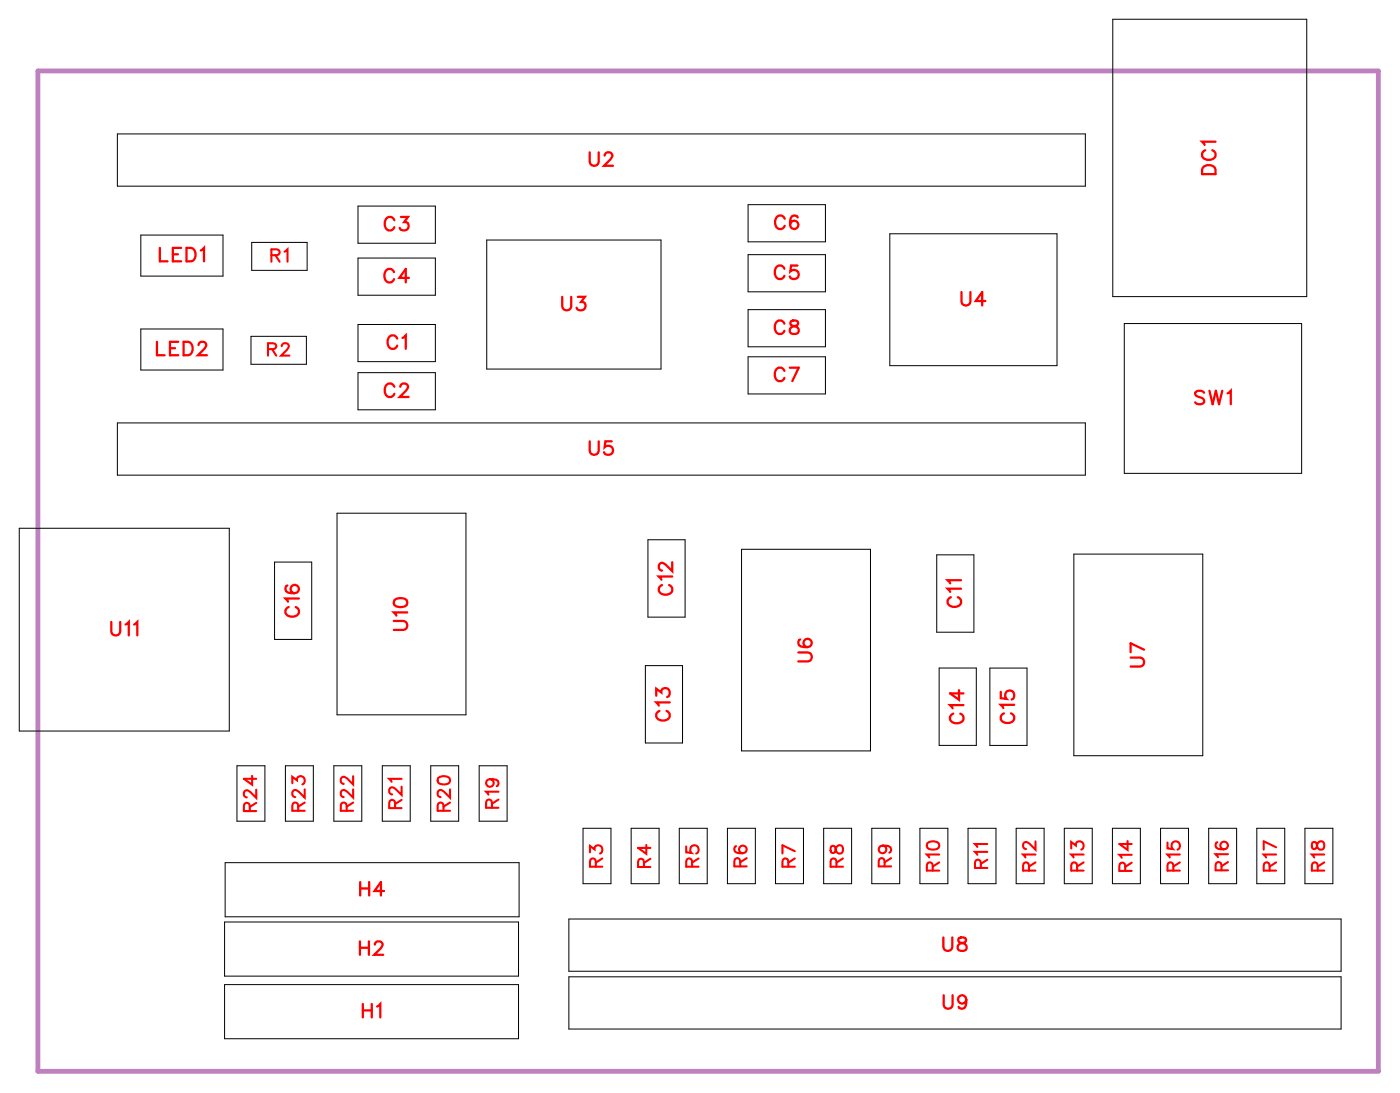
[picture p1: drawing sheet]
<svg xmlns="http://www.w3.org/2000/svg" width="74mm" height="58mm" viewBox="0 0 74 58" stroke-linecap="round" stroke-linejoin="round" font-family="sans-serif">
<path d="M2 3.7h70.7v52.8h-70.7z" fill="none" stroke="#bf80bf" stroke-width=".25"/>
<g fill="none" stroke="#000" stroke-width=".05">
<path d="M6.2 7.1h51v2.7h-51zM7.4 12.4h4.4v2.2h-4.4zM7.4 17.3h4.4v2.2h-4.4zM13.2 17.7h3v1.5h-3zM13.3 12.8h2.9v1.5h-2.9zM18.9 10.9h4.1v1.9h-4.1zM18.9 13.6h4.1v2h-4.1zM18.9 17.1h4.1v2h-4.1zM18.9 19.7h4.1v1.9h-4.1zM25.7 12.7h9.2v6.8h-9.2zM39.5 10.8h4v2h-4zM39.5 13.4h4v2h-4z"/>
<path d="M39.5 16.3h4v2h-4zM39.5 18.8h4v2h-4zM46.9 12.3h8.8v7h-8.8zM58.7 1h10.2v14.6h-10.2zM59.3 17.1h9.4v7.9h-9.4zM1 27.9h11.1v10.7h-11.1zM6.2 22.3h51v2.8h-51zM14.5 29.6h1.9v4.1h-1.9zM17.8 27.1h6.8v10.6h-6.8zM34 35.1h2v4.1h-2zM34.2 28.5h1.9v4h-1.9zM39.1 29h6.8v10.6h-6.8z"/>
<path d="M49.4 29.3h2v4h-2zM49.5 35.2h2v4.1h-2zM52.2 35.2h2v4.1h-2zM56.6 29.2h6.8v10.7h-6.8zM11.8 48.6h15.5v2.9h-15.5zM11.8 51.9h15.5v2.9h-15.5zM11.9 45.5h15.5v2.8h-15.5zM12.5 40.4h1.5v2.9h-1.5zM15.1 40.4h1.4v2.9h-1.4zM17.6 40.4h1.5v2.9h-1.5zM20.2 40.4h1.4v2.9h-1.4zM22.7 40.4h1.5v2.9h-1.5z"/>
<path d="M25.3 40.4h1.4v2.9h-1.4zM30 48.5h40.7v2.7h-40.7zM30 51.5h40.7v2.8h-40.7zM30.8 43.7h1.4v2.9h-1.4zM33.3 43.7h1.5v2.9h-1.5zM35.8 43.7h1.5v2.9h-1.5zM38.4 43.7h1.4v2.9h-1.4zM40.9 43.7h1.5v2.9h-1.5zM43.4 43.7h1.5v2.9h-1.5zM46 43.7h1.5v2.9h-1.5zM48.5 43.7h1.5v2.9h-1.5zM51.1 43.7h1.4v2.9h-1.4z"/>
<path d="M53.6 43.7h1.5v2.9h-1.5zM56.1 43.7h1.5v2.9h-1.5zM58.7 43.7h1.4v2.9h-1.4zM61.2 43.7h1.5v2.9h-1.5zM63.7 43.7h1.5v2.9h-1.5zM66.3 43.7h1.5v2.9h-1.5zM68.8 43.7h1.5v2.9h-1.5z"/>
</g>
<g fill="none" stroke="#f00" stroke-width=".12">
<path d="M8.3 18v.7h.4M8.4 13.1v.7h.4M9 18.4h.2M9.1 13.4h.3M9.4 18h-.4v.7h.4M9.6 13.1h-.5v.7h.5M9.7 18h.2a.38 .38 0 0 1 .3 .4 .38 .38 0 0 1-.3 .3h-.2zM9.8 13.1h.3a.38 .38 0 0 1 .2 .3 .38 .38 0 0 1-.2 .4h-.3zM10.5 18.2l.1-.2h.1l.2 .2-.1 .2-.4 .3h.5M10.6 13.2l.2-.1v.7M20.8 14.4a.26 .26 0 0 0-.3-.2 .26 .26 0 0 0-.2 .3v.1a.26 .26 0 0 0 .2 .3 .26 .26 0 0 0 .3-.2M20.8 11.6a.26 .26 0 0 0-.3-.2 .26 .26 0 0 0-.2 .3v.2a.26 .26 0 0 0 .2 .3 .26 .26 0 0 0 .3-.2"/>
<path d="M21 17.9a.26 .26 0 0 0-.3-.2 .26 .26 0 0 0-.3 .3v.1a.26 .26 0 0 0 .3 .3 .26 .26 0 0 0 .3-.2M21.1 11.4h.4l-.2 .3a.24 .24 0 0 1 .2 .4 .24 .24 0 0 1-.4-.1M21.2 17.8l.2-.1v.7M21.6 14.7h-.5l.3-.5v.7M29.7 15.7v.5l.2 .2 .2-.1v-.6M30.5 15.7h.3l-.2 .2a.24 .24 0 0 1 .2 .4 .24 .24 0 0 1-.4-.1M31.1 8v.5l.2 .2 .2-.1 .1-.6M31.9 8.2l.1-.2h.2l.1 .2-.1 .2-.3 .3h.4M41.4 14.2a.26 .26 0 0 0-.3-.2 .26 .26 0 0 0-.2 .3v.1a.26 .26 0 0 0 .2 .3 .26 .26 0 0 0 .3-.2M41.4 19.6a.26 .26 0 0 0-.3-.2 .26 .26 0 0 0-.2 .3v.1a.26 .26 0 0 0 .2 .3 .26 .26 0 0 0 .3-.2M41.4 17.1a.26 .26 0 0 0-.3-.2 .26 .26 0 0 0-.2 .3v.1a.26 .26 0 0 0 .2 .3 .26 .26 0 0 0 .3-.2M41.4 11.5a.26 .26 0 0 0-.3-.1 .26 .26 0 0 0-.2 .2v.2a.26 .26 0 0 0 .2 .3 .26 .26 0 0 0 .3-.2"/>
<path d="M41.7 19.4h.4l-.3 .7M41.7 16.9v.2l.3 .1 .1 .2a.24 .24 0 0 1-.2 .2 .24 .24 0 0 1-.2-.2l.4-.3v-.2zM42.1 14h-.4v.3a.25 .25 0 0 1 .4 0 .25 .25 0 0 1-.1 .4 .25 .25 0 0 1-.3-.1M42.1 11.5l-.1-.1a.35 .35 0 0 0-.4 .3 .35 .35 0 0 0 .3 .4 .22 .22 0 0 0 .2-.2 .22 .22 0 0 0-.2-.3 .22 .22 0 0 0-.2 .2M50.7 15.4v.5l.2 .2 .2-.1 .1-.6M52 15.9h-.5l.3-.5v.7M63.5 8.8l.2-.1 .3 .1 .1 .4h-.7zM63.6 7.9a.26 .26 0 0 0-.2 .3 .26 .26 0 0 0 .3 .2h.1a.26 .26 0 0 0 .3-.2 .26 .26 0 0 0-.2-.3M64.1 7.5h-.7l.1 .1M5.9 32.8v.5l.2 .2 .2-.1v-.6M6.6 32.9l.2-.1v.7M7.1 32.9l.1-.1v.7"/>
<path d="M15.2 30.9h-.1a.35 .35 0 0 0 .2 .4 .35 .35 0 0 0 .5-.2 .22 .22 0 0 0-.2-.3 .22 .22 0 0 0-.3 .2 .22 .22 0 0 0 .2 .3M15.2 32a.26 .26 0 0 0-.1 .3 .26 .26 0 0 0 .2 .2h.2a.26 .26 0 0 0 .3-.2 .26 .26 0 0 0-.2-.3M15.8 31.6h-.7l.1 .1M20.8 32.7h.5l.2 .2-.1 .3h-.6M20.8 20.4a.26 .26 0 0 0-.3-.2 .26 .26 0 0 0-.2 .3v.2a.26 .26 0 0 0 .2 .2 .26 .26 0 0 0 .3-.1M20.8 31.6l.3-.1a.3 .3 0 0 1 .4 .3 .38 .38 0 0 1-.4 .2 .38 .38 0 0 1-.3-.3zM21.1 20.4l.1-.2h.2l.1 .2-.1 .2-.3 .3h.5M21.5 32.3h-.7l.1 .2M31.1 23.3v.5l.2 .2 .2-.1 .1-.6M32.3 23.3h-.4v.3a.25 .25 0 0 1 .4 0 .25 .25 0 0 1-.1 .3 .25 .25 0 0 1-.3-.1M34.6 36.7v-.4l.3 .2a.24 .24 0 0 1 .4-.2 .25 .25 0 0 1-.1 .5M34.8 37.5a.26 .26 0 0 0-.2 .3 .26 .26 0 0 0 .3 .2h.2a.26 .26 0 0 0 .2-.2 .26 .26 0 0 0-.1-.3"/>
<path d="M34.9 30.9a.26 .26 0 0 0-.2 .3 .26 .26 0 0 0 .3 .2h.2a.26 .26 0 0 0 .3-.2 .26 .26 0 0 0-.2-.3M35.3 37h-.7l.1 .2M35.5 30.4h-.8l.2 .2M35.5 29.6v.5l-.4-.3-.2-.1-.2 .1v.2l.2 .1M42.1 34.4h.5l.2 .2-.1 .2-.6 .1M42.2 33.7l-.1 .1a.35 .35 0 0 0 .3 .4 .35 .35 0 0 0 .4-.3 .22 .22 0 0 0-.2-.2 .22 .22 0 0 0-.2 .2 .22 .22 0 0 0 .2 .2M50.2 31.5a.26 .26 0 0 0-.2 .3 .26 .26 0 0 0 .3 .2h.1a.26 .26 0 0 0 .3-.2 .26 .26 0 0 0-.2-.3M50.3 37.6a.26 .26 0 0 0-.2 .3 .26 .26 0 0 0 .3 .2h.1a.26 .26 0 0 0 .3-.2 .26 .26 0 0 0-.2-.3M50.6 36.4v.5l-.5-.3h.7M50.7 31h-.7l.1 .2M50.7 30.6h-.7l.1 .2M50.8 37.2h-.7l.1 .2"/>
<path d="M52.8 36.5v.3l.3 .1a.25 .25 0 0 1 0-.4 .25 .25 0 0 1 .4 0 .25 .25 0 0 1-.1 .4M53 37.6a.26 .26 0 0 0-.2 .3 .26 .26 0 0 0 .3 .2h.1a.26 .26 0 0 0 .3-.2 .26 .26 0 0 0-.2-.3M53.5 37.2h-.7l.1 .1M59.6 34.7h.5l.2 .2-.1 .2-.6 .1M60.3 34.3l-.7-.4v.5M63.5 20.7l-.2-.1-.3 .1 .1 .2 .4 .2v.1l-.2 .1-.3-.1M63.8 20.6l.2 .7 .1-.7 .2 .7 .2-.7M64.7 20.7l.2-.1v.7M19 49.6v.8M19 50h.5M19 46.5v.7M19 46.9h.5"/>
<path d="M19.1 52.9v.8M19.1 53.3h.5M19.5 49.6v.8M19.5 46.5v.7M19.6 52.9v.8M19.8 49.8l.1-.2h.1l.2 .2-.1 .2-.4 .4h.5M19.9 53.1l.2-.2v.8M20.3 47h-.5l.3-.5v.7M49.8 49.4v.5l.2 .2 .2-.1v-.6M49.8 52.5v.5l.2 .2 .2-.1v-.6M50.6 49.5v.2l.3 .1 .1 .1a.24 .24 0 0 1-.3 .3 .24 .24 0 0 1-.2-.3l.4-.3v-.1zM51 52.7a.22 .22 0 0 1-.3 .2 .22 .22 0 0 1-.1-.3 .22 .22 0 0 1 .3 0l.1 .1a.34 .34 0 0 1-.3 .5l-.1-.1"/>
</g>
<g fill="none" stroke="#f00" stroke-width=".11">
<path d="M14.1 18.4h.4v-.2l-.4-.1v.7M14.3 13.5l.4-.1v-.2l-.4-.1v.7M14.3 18.4l.3 .4M14.5 13.5l.2 .3M14.9 18.3l.1-.2 .2 .1-.4 .6h.5M15 13.3l.2-.2v.7M13.2 42.8l-.1-.4h-.2v.4h.6M13.3 40.9v.5l-.4-.3h.6M13.5 41.6v.5l-.5-.4-.1 .2 .1 .1M13.5 42.3l-.3 .3M15.4 41.3v-.3l.3 .2a.22 .22 0 0 1 .3-.2 .22 .22 0 0 1-.1 .4M15.7 42.8v-.4h-.2l-.1 .4h.7"/>
<path d="M16.1 41.6v.5l-.6-.4-.1 .2 .2 .1M16.1 42.3l-.4 .2M18.3 42.8v-.4h-.3v.4h.6M18.6 41.6v.5l-.5-.4-.1 .2 .1 .1M18.6 40.9v.5l-.5-.4-.1 .2 .1 .1M18.6 42.3l-.3 .2M20.8 42.6v-.4h-.2l-.1 .4h.7M21.2 41.5v.4l-.5-.4-.2 .3 .2 .1M21.2 41.1h-.7l.2 .1M21.2 42.2l-.4 .2M23.1 41a.32 .32 0 0 1 .4-.1 .32 .32 0 0 1 .2 .4 .32 .32 0 0 1-.4 .1 .32 .32 0 0 1-.2-.4zM23.4 42.8v-.4h-.3v.4h.6"/>
<path d="M23.7 41.6v.5l-.5-.4-.1 .2 .1 .1M23.7 42.3l-.3 .2M25.9 41.1a.2 .2 0 0 1 .1 .3 .2 .2 0 0 1-.3 0 .2 .2 0 0 1 0-.3h.2a.31 .31 0 0 1 .4 .2l-.1 .2M25.9 42.6v-.4h-.2l-.1 .4h.7M26.3 41.8h-.7l.2 .1M26.3 42.2l-.4 .2M31.1 44.9v-.3l.3 .2a.22 .22 0 0 1 .3-.2 .22 .22 0 0 1-.1 .4M31.4 45.7v-.4h-.2l-.1 .4h.7M31.8 45.3l-.4 .2M34 45.7l-.1-.4h-.2v.4h.6M34.1 44.6v.4l-.4-.3h.6M34.3 45.3l-.3 .2"/>
<path d="M36.2 44.6v.3l.3 .1a.23 .23 0 0 1 0-.4 .23 .23 0 0 1 .3 .1 .23 .23 0 0 1-.1 .3M36.5 45.7v-.4h-.2l-.1 .4h.6M36.8 45.3l-.3 .2M38.8 44.6v.1a.32 .32 0 0 0 .2 .3 .32 .32 0 0 0 .4-.2 .2 .2 0 0 0-.2-.2 .2 .2 0 0 0-.2 .2 .2 .2 0 0 0 .2 .2M39 45.7v-.4h-.2l-.1 .4h.7M39.4 45.3l-.4 .2M41.6 45.7l-.1-.4h-.2v.4h.6M41.9 45.3l-.3 .2M41.9 44.9l-.6-.3v.4M43.8 44.6v.3l.2 .1 .2-.4a.22 .22 0 0 1 .3 .2 .22 .22 0 0 1-.3 .2l-.1-.1-.1-.3zM44.1 45.7v-.4h-.2l-.1 .4h.7M44.5 45.3l-.4 .2"/>
<path d="M46.6 44.6a.2 .2 0 0 1 .1 .3 .2 .2 0 0 1-.3 0 .2 .2 0 0 1 0-.3h.2a.31 .31 0 0 1 .4 .2l-.1 .2M46.7 45.7l-.1-.4h-.2l-.1 .4h.7M47 45.3l-.3 .2M48.9 44.5a.32 .32 0 0 1 .4-.2 .32 .32 0 0 1 .2 .4 .32 .32 0 0 1-.4 .1 .32 .32 0 0 1-.2-.3zM49.2 45.9v-.4h-.3v.4h.6M49.5 45.1h-.6l.1 .1M49.5 45.5l-.3 .2M51.7 45.8v-.4h-.2l-.1 .4h.7M52.1 44.9h-.7l.1 .2M52.1 44.5h-.7l.1 .2M52.1 45.3l-.4 .3M54.3 45.9l-.1-.4h-.2v.4h.6"/>
<path d="M54.6 45.1h-.6l.1 .1M54.6 44.4v.4l-.5-.4-.1 .3 .1 .1M54.6 45.5l-.3 .2M56.5 44.7v-.3l.2 .2a.22 .22 0 0 1 .4-.2 .22 .22 0 0 1-.1 .4M56.8 45.9v-.4h-.2l-.1 .4h.7M57.2 45.1h-.7l.1 .1M57.2 45.5l-.4 .2M59.3 45.9v-.3l-.2-.1-.1 .4h.7M59.5 44.4v.4l-.5-.3h.7M59.7 45.1h-.7l.2 .1M59.7 45.5l-.4 .2M61.6 44.4v.3l.3 .1a.23 .23 0 0 1-.1-.4 .23 .23 0 0 1 .4 .1 .23 .23 0 0 1-.1 .3"/>
<path d="M61.9 45.9v-.4h-.3v.4h.6M62.2 45.1h-.6l.1 .1M62.2 45.5l-.3 .2M64.2 44.4h-.1a.32 .32 0 0 0 .3 .4 .32 .32 0 0 0 .4-.2 .2 .2 0 0 0-.2-.2 .2 .2 0 0 0-.2 .2 .2 .2 0 0 0 .1 .2M64.4 45.9v-.4h-.2l-.1 .4h.7M64.8 45h-.7l.1 .2M64.8 45.5l-.4 .2M67 45.9l-.1-.4h-.2v.4h.6M67.3 45.1h-.6l.1 .1M67.3 45.5l-.3 .2M67.3 44.7l-.6-.3v.4M69.2 44.4v.3l.1 .1 .3-.4a.22 .22 0 0 1 .3 .2 .22 .22 0 0 1-.3 .2l-.2-.4z"/>
<path d="M69.5 45.9v-.4h-.2l-.1 .4h.6M69.8 45.1h-.6l.1 .1M69.8 45.5l-.3 .2"/>
</g>
<g font-size="1.2" fill="#fff">
<text x="31" y="9">U2</text>
<text x="64.4" y="9.2" transform="rotate(-90 64.4 9.2)">DC1</text>
<text x="8.4" y="14.1">LED1</text>
<text x="20.2" y="15.2">C4</text>
<text x="20.2" y="12.4">C3</text>
<text x="29.6" y="16.7">U3</text>
<text x="40.8" y="15">C5</text>
<text x="40.8" y="17.9">C8</text>
<text x="40.8" y="12.4">C6</text>
<text x="50.6" y="16.4">U4</text>
<text x="8.2" y="19">LED2</text>
<text x="20.2" y="21.2">C2</text>
<text x="20.4" y="18.7">C1</text>
<text x="40.8" y="20.4">C7</text>
<text x="63" y="21.6">SW1</text>
<text x="31" y="24.3">U5</text>
<text x="5.8" y="33.8">U11</text>
<text x="16.1" y="32.6" transform="rotate(-90 16.1 32.6)">C16</text>
<text x="21.8" y="33.3" transform="rotate(-90 21.8 33.3)">U10</text>
<text x="35.8" y="31.4" transform="rotate(-90 35.8 31.4)">C12</text>
<text x="43.1" y="34.9" transform="rotate(-90 43.1 34.9)">U6</text>
<text x="51" y="32.1" transform="rotate(-90 51 32.1)">C11</text>
<text x="60.6" y="35.2" transform="rotate(-90 60.6 35.2)">U7</text>
<text x="35.6" y="38.1" transform="rotate(-90 35.6 38.1)">C13</text>
<text x="51.1" y="38.2" transform="rotate(-90 51.1 38.2)">C14</text>
<text x="53.8" y="38.2" transform="rotate(-90 53.8 38.2)">C15</text>
<text x="18.9" y="47.5">H4</text>
<text x="18.9" y="50.6">H2</text>
<text x="19.1" y="54">H1</text>
<text x="49.7" y="50.4">U8</text>
<text x="49.7" y="53.5">U9</text>
</g>
<g font-size="1.1" fill="#fff">
<text x="14.3" y="14.1">R1</text>
<text x="14.1" y="19">R2</text>
<text x="13.8" y="42.8" transform="rotate(-90 13.8 42.8)">R24</text>
<text x="16.3" y="42.8" transform="rotate(-90 16.3 42.8)">R23</text>
<text x="18.9" y="42.8" transform="rotate(-90 18.9 42.8)">R22</text>
<text x="21.5" y="42.7" transform="rotate(-90 21.5 42.7)">R21</text>
<text x="24" y="42.8" transform="rotate(-90 24 42.8)">R20</text>
<text x="26.6" y="42.7" transform="rotate(-90 26.6 42.7)">R19</text>
<text x="32" y="45.8" transform="rotate(-90 32 45.8)">R3</text>
<text x="34.6" y="45.8" transform="rotate(-90 34.6 45.8)">R4</text>
<text x="37.1" y="45.8" transform="rotate(-90 37.1 45.8)">R5</text>
<text x="39.7" y="45.7" transform="rotate(-90 39.7 45.7)">R6</text>
<text x="42.2" y="45.8" transform="rotate(-90 42.2 45.8)">R7</text>
<text x="44.7" y="45.8" transform="rotate(-90 44.7 45.8)">R8</text>
<text x="47.3" y="45.7" transform="rotate(-90 47.3 45.7)">R9</text>
<text x="49.8" y="46" transform="rotate(-90 49.8 46)">R10</text>
<text x="52.3" y="45.8" transform="rotate(-90 52.3 45.8)">R11</text>
<text x="54.9" y="46" transform="rotate(-90 54.9 46)">R12</text>
<text x="57.4" y="46" transform="rotate(-90 57.4 46)">R13</text>
<text x="60" y="46" transform="rotate(-90 60 46)">R14</text>
<text x="62.5" y="46" transform="rotate(-90 62.5 46)">R15</text>
<text x="65" y="46" transform="rotate(-90 65 46)">R16</text>
<text x="67.6" y="46" transform="rotate(-90 67.6 46)">R17</text>
<text x="70.1" y="46" transform="rotate(-90 70.1 46)">R18</text>
</g>
</svg>
